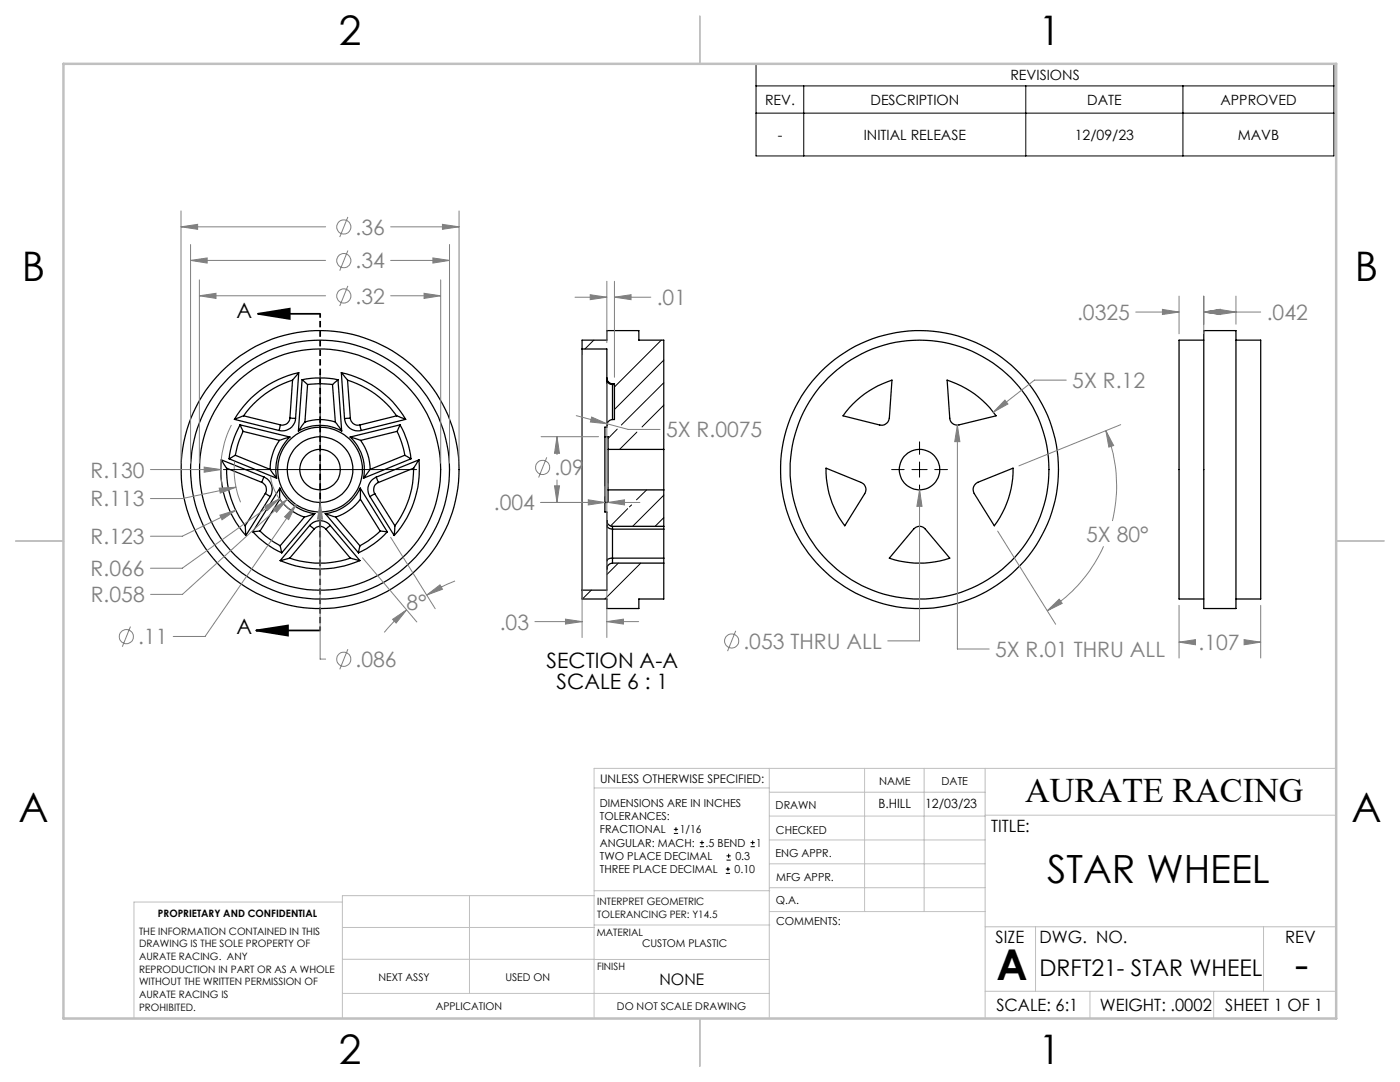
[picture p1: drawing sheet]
<svg xmlns="http://www.w3.org/2000/svg" width="279mm" height="216mm" viewBox="0 0 279 216" stroke-linecap="round" stroke-linejoin="round" font-family="sans-serif">
<g fill="none" stroke="#000" stroke-width=".25">
<path d="M58.4 75.8a18.8 18.8 0 0 0-9.8 7.2M58.4 75.8l-.5 7.6M59.6 74.4a19.8 19.8 0 0 0-12.8 9.3M59.6 74.4l-1.2 1.4M59.6 74.4l-.6 9.1M60.3 75.8l1.1 .9M60.3 75.8a18.3 18.3 0 0 1 7.2 0M60.3 75.8l-.8 10.2M61.4 76.7a17.6 17.6 0 0 1 5 0M61.4 76.7l-.5 7.5M66.4 76.7l.5 7.5M67.5 75.8l-1.1 .9"/>
<path d="M67.5 75.8l.7 10.2M68.1 74.4l1.3 1.4M68.1 74.4a19.8 19.8 0 0 1 12.9 9.3M68.1 74.4l.7 9.1M69.4 75.8a18.7 18.7 0 0 1 9.8 7.2M69.4 75.8l.5 7.6M116.2 69.6v48.2M116.2 69.6v-1.7h4.9v-1.9h6.4v1.9h5v21.8M116.2 69.6h4.9v5.8M121.1 75.4a1.14 1.14 0 0 0 1.1 1.2M121.1 75.8a1.13 1.13 0 0 0 1.1 .9M121.1 75.4v.4"/>
<path d="M121.1 75.8v9.4h-.4v1.9M122.2 76.6v.1M122.2 76.6h.4v7.1h-.4M122.2 76.7h.4M122.2 76.7v7M189 75.8a18.8 18.8 0 0 1 9.8 7.2l-7.4 1.8a1.48 1.48 0 0 1-1.9-1.4zM240.2 66h6.5v55.4h-6.5zM240.2 67.9h-4.9v51.6h4.9M246.7 67.9h4.9v51.6h-4.9M44.2 91.8a19.7 19.7 0 0 0 4.9 15.1M44.2 91.8l1 1.6M44.2 91.8l8.5 3.4"/>
<path d="M45.2 93.4a18.4 18.4 0 0 0 3.7 11.5M45.2 93.4l7 2.8M45.7 91.5l9.5 3.9M46.8 83.7l8.9 2.2M47 90.8l-1.3 .7M47 90.8l6.9 2.9M47.9 84.8l.6 1.3M47.9 84.8a19.1 19.1 0 0 0-2.2 6.7M47.9 84.8l10 2.4M48.5 86.1a17.1 17.1 0 0 0-1.5 4.7M48.5 86.1l7.3 1.8M48.6 83l-1.8 .7"/>
<path d="M48.6 83l7.4 1.8M52.2 96.2a1.52 1.52 0 0 1 .8 2.3M52.7 95.2l-.5 1M52.7 95.2a2.71 2.71 0 0 1 1.2 3.9M53 98.5l.9 .6M53 98.5l-4.1 6.4M53.9 93.7l1.3 1.7M53.9 99.1l-4.8 7.8M55.8 87.9a10.2 10.2 0 0 0-1.9 5.8M55.8 97.4a8.8 8.8 0 0 0 7 5.1M55.8 99.6a9.9 9.9 0 0 0 4.9 3.6M55.8 97.4v2.2"/>
<path d="M55.8 97.4l-5.4 8.7M55.8 99.6l-3.9 6.4M56 84.8l-.3 1.1M57.9 87.2a8.8 8.8 0 0 0-2.7 8.2M57.9 87.2l-2.1 .7M57.9 83.4l1.1 .1M57.9 83.4a1.49 1.49 0 0 1-1.9 1.4M59 83.5a2.65 2.65 0 0 1-3.3 2.4M59.5 86a8.8 8.8 0 0 1 8.7 0M60.9 84.2l-1.4 1.8M60.9 84.2a9.6 9.6 0 0 1 6 0M66.9 84.2l1.3 1.8"/>
<path d="M68.8 83.5a2.66 2.66 0 0 0 3.3 2.4M69.9 87.2l2.1 .7M69.9 87.2a8.8 8.8 0 0 1 2.6 8.2M69.9 83.4l-1.1 .1M69.9 83.4a1.52 1.52 0 0 0 1.9 1.4M71.8 84.8l.3 1.1M71.9 97.4v2.2M71.9 97.4a8.8 8.8 0 0 1-7 5.1M71.9 97.4l5.4 8.7M71.9 99.6a10.2 10.2 0 0 1-4.9 3.6M71.9 99.6l4 6.4M72 87.9a9.9 9.9 0 0 1 1.9 5.8"/>
<path d="M73.8 99.1l4.9 7.8M73.9 93.7l-1.4 1.7M74.8 98.5l-1 .6M74.8 98.5l4 6.4M75.1 95.2l.4 1.1M75.1 95.2a2.67 2.67 0 0 0-1.3 3.9M75.5 96.3a1.52 1.52 0 0 0-.7 2.2M79.2 83l1.8 .7M79.2 83l-7.4 1.8M79.2 86.1a17.1 17.1 0 0 1 1.6 4.7M79.2 86.1l-7.2 1.8M79.8 84.8l-.6 1.3"/>
<path d="M79.8 84.8a17.4 17.4 0 0 1 2.2 6.7M79.8 84.8l-9.9 2.4M80.8 90.8l1.2 .7M80.8 90.8l-6.9 2.9M81 83.7l-8.9 2.2M82 91.5l-9.5 3.9M82.6 93.4a18.7 18.7 0 0 1-3.8 11.5M82.6 93.4l-7.1 2.9M83.6 91.8l-1 1.6M83.6 91.8a19.9 19.9 0 0 1-4.9 15.1M83.6 91.8l-8.5 3.4M120.7 87.1v13.2"/>
<path d="M120.7 87.1h.7v2.6M121.4 89.7v8.1M121.4 89.7h11.1M121.4 97.8v2.5h-.7M121.4 97.8h11.1M122.2 83.7a1.21 1.21 0 0 0-1.1 1.2M132.5 89.7v8.1M132.5 97.8v7.2M164.9 93.4l7 2.9a1.54 1.54 0 0 1 .7 2.2l-4 6.4a18.7 18.7 0 0 1-3.7-11.5zM170.2 80.6a19.3 19.3 0 0 1 7.8-4.8l-.5 7.6a1.57 1.57 0 0 1-1.9 1.4l-7.4-1.8zM194.7 96.6l.5-.4 7-2.8a18.7 18.7 0 0 1-3.8 11.5l-4-6.4-.2-1.2zM48.9 104.9l.2 2"/>
<path d="M50.4 106.1a17.6 17.6 0 0 0 5.8 4.2M51.9 106l-1.5 .1M51.9 106a19.2 19.2 0 0 0 4 2.9M55.9 108.9l.3 1.4M55.9 111.9a19.8 19.8 0 0 0 15.9 0M57.8 111.4a19 19 0 0 0 12.1 0M57.8 111.4l-1.9 .5M60.7 103.2l-4.8 5.7M61.8 104.8l.9 .8M61.8 104.8a2.67 2.67 0 0 1 4.1 0M61.8 104.8l-5.9 7.1M62.7 105.6l-4.9 5.8"/>
<path d="M62.8 102.5l-2.1 .7M62.8 102.5l-6.6 7.8M64.9 102.5l2.1 .7M64.9 102.5l6.6 7.8M65 105.6a1.5 1.5 0 0 0-2.3 0M65 105.6l4.9 5.8M65.9 104.8l-.9 .8M65.9 104.8l5.9 7.1M67 103.2l4.8 5.7M69.9 111.4l1.9 .5M71.8 108.9l-.3 1.4M75.9 106l1.4 .1"/>
<path d="M75.9 106a20.7 20.7 0 0 1-4.1 2.9M77.3 106.1a17.9 17.9 0 0 1-5.8 4.2M78.8 104.9l-.1 2M120.7 100.3v1.9h.4v1.7M121.1 103.9a1.16 1.16 0 0 0 1.1 1.1M121.1 111.9v1.6M121.1 104.8a1.13 1.13 0 0 0 1.1 .8M121.1 103.9v.9M121.1 113.5v4.3h-4.9M121.1 104.8v7.1M122.2 112.4a1.21 1.21 0 0 0-1.1 1.1M122.2 105v.6"/>
<path d="M122.2 111.4v1M122.2 111.4l-.7 .1-.4 .4M122.2 112.4h10.3M122.2 105.6h10.3M122.2 105h10.3M122.2 111.4h10.3M122.2 105.6v5.8M132.5 105v.6M132.5 111.4v1M132.5 112.4v7.1h-5v1.9h-6.4v-1.9h-4.9v-1.7M132.5 105.6v5.8M182.4 105.6a1.5 1.5 0 0 1 2.3 0l4.8 5.8a18.9 18.9 0 0 1-12 0z"/>
<circle cx="63.9" cy="93.7" r="6.5"/>
<circle cx="63.9" cy="93.7" r="8.4"/>
<circle cx="63.9" cy="93.7" r="4"/>
<circle cx="63.9" cy="93.7" r="24.1"/>
<circle cx="63.9" cy="93.7" r="25.8"/>
<circle cx="63.9" cy="93.7" r="27.7"/>
<circle cx="183.5" cy="93.7" r="4"/>
<circle cx="183.5" cy="93.7" r="27.7"/>
<circle cx="183.5" cy="93.7" r="25.8"/>
</g>
<g fill="none" stroke="#000" stroke-width=".2">
<path d="M150.9 12.7h115.3v18.4h-115.3zM150.9 17.1h115.3M160.4 17.1v14M204.7 17.1v14M236.1 17.1v14M150.9 22.6h115.3M63.9 74.4v38.6M118.5 67.9l-1.8 1.7M132 67.9l-9.4 9.3M132.5 71.9l-9.9 9.8M132.5 76.4l-8.5 8.4M44.6 93.7h38.5"/>
<path d="M123.2 85.6l-1.8 1.9M127.1 86.2l-3.5 3.5M129 97.8l-2 1.9M132.5 80.9l-4.4 4.3M132.5 98.8l-6.2 6.2M177.9 93.7h2.5M182 93.7h3M183.5 88.2v2.5M183.5 92.2v3M183.5 96.8v2.5M186.5 93.7h2.6M118 117.8l-1.8 1.7"/>
<path d="M123.4 112.4l-2.3 2.3M125.3 101.5l-3.5 3.5M126 100.8l-.4 .3M127.9 112.4l-7.2 7.1M132.5 103.3l-1.8 1.7M134.5 166.3h.8M134.5 165.5h.8M134.9 165.1v.8M139.7 168.9h.8M139.7 168.1h.8M140.1 167.7v.9M144.9 174.3h.8"/>
<path d="M144.9 173.4h.8M145 171.6h.8M145 170.8h.8M145.3 173v.8M145.4 170.4v.8M149.8 168.9h.8M149.8 168.1h.8M150.2 167.7v.9"/>
</g>
<g fill="none" stroke="#808080" stroke-width=".2">
<path d="M36.1 45.3l3.3-.5v1zM36.1 42.1v50.3M36.1 45.3h28.9M38 52l3.3-.5v1zM38 48.8v43.6M38 52h27M39.8 59l3.3-.5v1zM39.8 55.8v36.6M39.8 59h25.2M69.4 57l-1.6 4.1M69.4 50l-1.6 4M69.4 43.3l-1.6 4"/>
<path d="M78 59h9.9M78 52h11.7M78 45.3h13.6M84.6 58.5l3.3 .5-3.3 .5zM86.4 51.5l3.3 .5-3.3 .5zM87.9 55.8v36.6M88.3 44.8l3.3 .5-3.3 .5zM89.7 48.8v43.6M91.6 42.1v50.3M114.8 59.3h6.3M117.8 58.8l3.3 .5-3.3 .5zM121.1 56.1v12.3"/>
<path d="M122.6 59.3l3.3-.5v1zM122.6 56.1v19.2M122.6 59.3h7.3M235.3 59.1v7.5M240.2 59.1v7.5M246.7 59.1v5.6M116.2 70.9v56.3M121.1 76.7v50.5M200.6 79.8l.6 .8-2.9 1.6zM212.8 75.8h-6.4l-8.1 6.4M226.7 62.3h8.6M232 61.7l3.3 .6-3.3 .5z"/>
<path d="M240.2 62.3l3.4-.6v1.1zM240.2 62.3h11.4M243.3 61.7l3.4 .6-3.4 .5zM30 93.7h14.1M40.7 93.2l3.4 .5-3.4 .5zM43.7 97.4l3.4-.2-3.1 1.2zM46.2 84.8a19.7 19.7 0 0 0-1.9 12M46.8 92.1a17.1 17.1 0 0 0 1.2 8.1M47.1 97.2l-10.7 2.3h-6.4M54 94.9a10.1 10.1 0 0 0 3.9 6.8M55.8 99.5l-19.4 13.9h-6.4M57.3 99.6l-20.9 19h-6.3"/>
<path d="M108 87.1h11.5M109.1 91.3l-1.6 4M110.7 96.9h1l-.5 3.4zM111.2 87.1l.5 3.4h-1zM111.2 87.1v3.6M111.2 95.8v4.5M115 82.9l10.4 2.8h6.3M117.4 99.7l3.3 .6-3.3 .5zM118.1 83.2l3 1.4-3.3-.4zM120.7 97.1v1.9M121.4 96.5v.6M183.5 97.8l.5 3.2h-1z"/>
<path d="M183.5 97.8v30.1h-6.3M191.1 84.8l.5 3.3h-1.1zM191.1 84.8v44.7h6.3M220.7 85.9l1.5 3-.9 .3zM220.7 85.9a29.3 29.3 0 0 1 1.3 18.1M223.7 84.7l-20.4 8.3M43.9 102.8l3.2-1-2.8 1.9zM47.1 101.8l-10.7 5.2h-6.4M52.8 101l3-1.5-2.4 2.3zM54.5 101.5l2.8-1.9-2.1 2.6zM59.1 100.7l-1.5 3-.8-.6zM59.1 100.7l-18.2 26.3h-6.3"/>
<path d="M63.9 100.3l.5 3.3h-1zM63.9 100.3v31.2h1.1M72.4 111.3l10.8 12.8M78 107.2l8.9 14.3M85.2 118.7l2.6-2 .5 .9zM90.8 115.9l-2.2 1-3.4 1.8M107.9 100.3h12.8M121.4 100.3l3.2-.6v1.1zM121.4 100.3h6.3M199.1 106l11.6 18.6M220.2 109a29.3 29.3 0 0 1-11.2 12.9M26 125l-1.6 4"/>
<path d="M69.4 129.5l-1.6 4.1M78.4 123.6l2.7-1.9-2 2.6zM81.1 121.7a30.8 30.8 0 0 0-4.4 4.5M106.8 124h9.4M112.9 123.5l3.3 .5-3.3 .5zM121.1 124l3.3-.5v1zM121.1 124h6.4M146.8 125.9l-1.6 4M209 121.9l2.4-2.3 .6 .8zM235.3 128.1l3.3-.5v1.1zM235.3 120.8v10.5M235.3 128.1h2.7"/>
<path d="M248.3 127.6l3.3 .5-3.3 .6zM248.6 128.1h3M251.6 120.8v10.5"/>
<circle cx="68.6" cy="45.3" r="1.42"/>
<circle cx="68.6" cy="59.1" r="1.41"/>
<circle cx="68.6" cy="52" r="1.41"/>
<circle cx="108.3" cy="93.3" r="1.42"/>
<circle cx="25.2" cy="127" r="1.41"/>
<circle cx="68.6" cy="131.5" r="1.42"/>
<circle cx="146" cy="127.9" r="1.41"/>
</g>
<path d="M51.5 62.6l6.3-1v2zM51.5 62.6h12.4M51.1 125.8l6.4-1v2zM51.1 125.8h12.8" fill="none" stroke="#000" stroke-width=".35"/>
<path d="M63.9 62.6v63.2" fill="none" stroke="#000" stroke-width=".35" stroke-dasharray="1.3 .6" stroke-dashoffset=".5" stroke-linecap="butt"/>
<g fill="none" stroke="#c0c0c0" stroke-width=".2">
<path d="M118.6 157.2h34.9M153.5 153.3v49.9M153.5 158.1h43.1M172.5 153.3v28.6M184.4 153.3v28.6M196.6 153.3v49.9M266.7 153.3h-148.1v49.9M68.3 180h-41.6v23.2M93.7 178.7v19.5M118.6 178.7h-50.3v24.5M118.6 177.7h35M153.5 167.6h43.1"/>
<path d="M153.5 162.8h43.1M153.5 172.4h43.1M153.5 177.1h43.1M196.6 162.7h70.1M68.3 198.2h85.2M68.3 191.4l85.2 .1M68.3 185.1h50.3M118.6 184.6h35M153.6 181.9h43M196.6 197.8h70.1M196.6 184.9h70.1M206.7 184.9v12.9"/>
<path d="M217.5 197.8v5.4M242.2 197.8v5.4M252.2 184.9v12.9"/>
</g>
<path d="M139.7 3.2v9.5M3.1 107.9h9.6M266.7 107.9h9.5M139.7 203.2v9.6" fill="none" stroke="#c0c0c0" stroke-width=".25"/>
<path d="M12.7 12.7h254v190.5h-254z" fill="none" stroke="#c0c0c0" stroke-width=".5"/>
<path d="M51.5 62.6l6.3-1v2zM51.1 125.8l6.4-1v2z" fill="#000"/>
<path d="M63.9 100.3l-.5 3.3h1zM59.1 100.7l-2.3 2.4 .8 .6zM54.5 101.5l.7 .7 2.1-2.6zM52.8 101l.6 .8 2.4-2.3zM43.7 97.4l.3 1 3.1-1.2zM43.9 102.8l.4 .9 2.8-1.9zM40.7 93.2v1l3.4-.5zM39.8 59l3.3-.5v1zM84.6 58.5l3.3 .5-3.3 .5zM38 52l3.3-.5v1zM86.4 51.5l3.3 .5-3.3 .5zM36.1 45.3l3.3-.5v1zM88.3 44.8l3.3 .5-3.3 .5zM85.2 118.7l2.6-2 .5 .9zM78.4 123.6l2.7-1.9-2 2.6zM240.2 62.3l3.4-.6v1.1zM232 61.7l3.3 .6-3.3 .5zM235.3 128.1l3.3-.5v1.1zM248.3 127.6l3.3 .5-3.3 .6zM243.3 61.7l3.4 .6-3.4 .5zM240.2 62.3l3.4-.6v1.1zM209 121.9l2.4-2.3 .6 .8zM220.7 85.9l1.5 3-.9 .3zM191.1 84.8l-.6 3.3h1.1zM200.6 79.8l-2.3 2.4 2.9-1.6zM183.5 97.8l-.5 3.2h1zM122.6 59.3l3.3-.5v1zM117.8 58.8l3.3 .5-3.3 .5zM112.9 123.5l3.3 .5-3.3 .5zM121.1 124l3.3-.5v1zM118.1 83.2l-.3 1 3.3 .4zM121.4 100.3l3.2-.6v1.1zM117.4 99.7l3.3 .6-3.3 .5zM110.7 96.9h1l-.5 3.4zM111.2 87.1l.5 3.4h-1z" fill="#808080"/>
<g font-size="8.5">
<text x="198.9" y="195.5">A</text>
<text x="258.4" y="195.4">-</text>
</g>
<g font-size="8.1">
<text x="67.6" y="8.9">2</text>
<text x="207.3" y="8.9">1</text>
<text x="4.4" y="56.2">B</text>
<text x="270.4" y="56.2">B</text>
<text x="3.7" y="164.1">A</text>
<text x="269.7" y="164.1">A</text>
<text x="67.6" y="212.4">2</text>
<text x="207.3" y="212.4">1</text>
</g>
<text font-size="7.8" x="209" y="176.1">STAR WHEEL</text>
<text font-size="6.9" x="204.6" y="160.1">AURATE RACING</text>
<text font-size="4.6" x="207.5" y="194.8">DRFT21- STAR WHEEL</text>
<g font-size="4.2" fill="#808080">
<text x="71" y="46.8">.36</text>
<text x="71" y="53.5">.34</text>
<text x="71" y="60.6">.32</text>
<text x="131.1" y="60.9">.01</text>
<text x="215" y="63.8">.0325</text>
<text x="252.8" y="63.8">.042</text>
<text x="214" y="77.4">5X R.12</text>
<text x="132.9" y="87.3">5X R.0075</text>
<text x="18.1" y="95.3">R.130</text>
<text x="110.6" y="94.8">.09</text>
<text x="18.1" y="101.1">R.113</text>
<text x="98.6" y="101.8">.004</text>
<text x="18.1" y="108.6">R.123</text>
<text x="216.8" y="108.1">5X 80°</text>
<text x="18.1" y="115">R.066</text>
<text x="18.1" y="120.2">R.058</text>
<text x="81.1" y="121.7">8°</text>
<text x="99.7" y="125.6">.03</text>
<text x="27.6" y="128.6">.11</text>
<text x="148.4" y="129.4">.053 THRU ALL</text>
<text x="198.6" y="131.1">5X R.01 THRU ALL</text>
<text x="239.2" y="129.7">.107</text>
<text x="71" y="133.1">.086</text>
</g>
<g font-size="4.2">
<text x="47.2" y="63.4">A</text>
<text x="47.2" y="126.5">A</text>
<text x="109.1" y="133.3">SECTION A-A</text>
<text x="111.1" y="137.4">SCALE 6 : 1</text>
</g>
<g font-size="3.4">
<text x="197.8" y="166">TITLE:</text>
<text x="198.7" y="188.1">SIZE</text>
<text x="207.5" y="188.1">DWG. NO.</text>
<text x="256.5" y="188.2">REV</text>
<text x="198.8" y="201.7">SCALE: 6:1</text>
<text x="219.5" y="201.7">WEIGHT: .0002</text>
<text x="244.5" y="201.7">SHEET 1 OF 1</text>
</g>
<text font-size="3.2" x="131.6" y="196.6">NONE</text>
<g font-size="2.8">
<text x="201.6" y="16">REVISIONS</text>
<text x="152.7" y="20.9">REV.</text>
<text x="173.7" y="20.9">DESCRIPTION</text>
<text x="217" y="20.9">DATE</text>
<text x="243.6" y="20.9">APPROVED</text>
<text x="155.2" y="27.9">-</text>
<text x="172.4" y="27.9">INITIAL RELEASE</text>
<text x="214.5" y="27.9">12/09/23</text>
<text x="247" y="27.9">MAVB</text>
</g>
<g font-size="2.5">
<text x="175.3" y="161.3">B.HILL</text>
<text x="184.6" y="161.3">12/03/23</text>
</g>
<text font-size="2.4" x="119.8" y="156.2">UNLESS OTHERWISE SPECIFIED:</text>
<g font-size="2.2">
<text x="119.7" y="161">DIMENSIONS ARE IN INCHES</text>
<text x="154.8" y="161.4">DRAWN</text>
<text x="175.4" y="156.6">NAME</text>
<text x="187.9" y="156.7">DATE</text>
<text x="119.7" y="163.6">TOLERANCES:</text>
<text x="119.7" y="166.3">FRACTIONAL</text>
<text x="135.6" y="166.3">1/16</text>
<text x="154.9" y="166.3">CHECKED</text>
<text x="119.7" y="168.9">ANGULAR: MACH:</text>
<text x="119.7" y="171.6">TWO PLACE DECIMAL</text>
<text x="140.8" y="168.9">.5 BEND</text>
<text x="146.8" y="171.6">0.3</text>
<text x="150.9" y="168.9">1</text>
<text x="154.8" y="171">ENG APPR.</text>
<text x="119.7" y="174.2">THREE PLACE DECIMAL</text>
<text x="146.6" y="174.2">0.10</text>
<text x="154.9" y="175.7">MFG APPR.</text>
<text x="154.9" y="180.4">Q.A.</text>
<text x="154.9" y="184.6">COMMENTS:</text>
</g>
<g font-size="2.1">
<text x="128.1" y="188.9">CUSTOM PLASTIC</text>
<text x="75.5" y="195.7">NEXT ASSY</text>
<text x="100.9" y="195.7">USED ON</text>
<text x="86.9" y="201.5">APPLICATION</text>
<text x="123.1" y="201.6">DO NOT SCALE DRAWING</text>
</g>
<g font-size="2">
<text x="31.5" y="182.9">PROPRIETARY AND CONFIDENTIAL</text>
<text x="119.2" y="180.6">INTERPRET GEOMETRIC</text>
<text x="119.2" y="183.1">TOLERANCING PER: Y14.5</text>
<text x="27.8" y="186.5">THE INFORMATION CONTAINED IN THIS</text>
<text x="27.8" y="189">DRAWING IS THE SOLE PROPERTY OF</text>
<text x="27.8" y="191.6">AURATE RACING. ANY</text>
<text x="119.1" y="186.7">MATERIAL</text>
<text x="27.8" y="194.1">REPRODUCTION IN PART OR AS A WHOLE</text>
<text x="27.8" y="196.6">WITHOUT THE WRITTEN PERMISSION OF</text>
<text x="119.1" y="193.5">FINISH</text>
<text x="27.8" y="199.1">AURATE RACING IS</text>
<text x="27.8" y="201.7">PROHIBITED.</text>
</g>
</svg>
